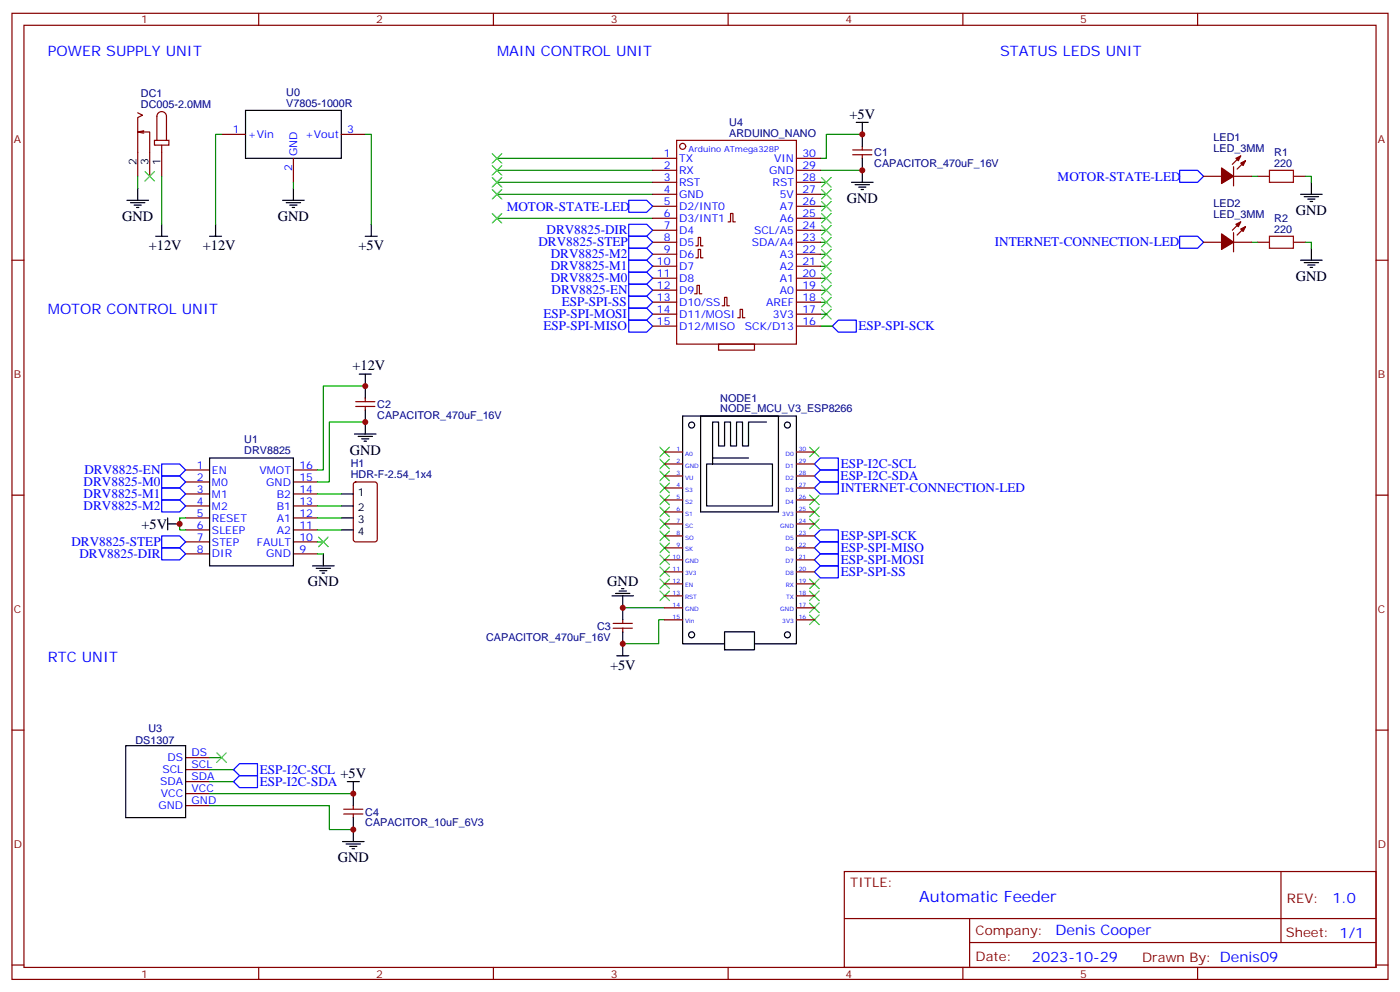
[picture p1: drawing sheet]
<svg xmlns="http://www.w3.org/2000/svg" width="412mm" height="292mm" viewBox="0 0 412 292" stroke-linecap="round" stroke-linejoin="round" font-family="sans-serif">
<g fill="none" stroke="#870000" stroke-width=".35">
<path d="M3.5 3.9h405.4v284.4h-405.4zM7.1 7.4h398.2v277.3h-398.2zM76.2 3.9v3.5M145.3 3.9v3.5M214.5 3.9v3.5M283.6 3.9v3.5M352.8 3.9v3.5M40.6 33.2l1.4 .7-1.4 .7v17.3M40.6 38.8l1.7 .4M42.3 38.5l-1.7 .3h3.5v13.1M65.3 39.5h7M100.5 39.5h7.1"/>
<path d="M45.5 41.3h4.2v1.4h-4.2zM46.2 41.3v-7a1.41 1.41 0 0 1 1.4-1.5 1.41 1.41 0 0 1 1.4 1.5v7M47.6 42.7v9.2M86.4 46.6v7.1M251.2 45.5h5.6M251.2 44.1h5.6M254 43.1v1M254 45.5v1.1M354.5 51.9h5.3M363.4 51.9h5.3M363.4 49.1v5.6M365.5 45.9l-2.5 2.5"/>
<path d="M366.9 47.3l-2.5 2.5M370.4 51.9h3.5M381 51.9h3.5M3.5 76.6h3.6M354.5 71.3h5.3M363.4 71.3h5.3M363.4 68.5v5.6M365.5 65.3l-2.5 2.5M366.9 66.7l-2.5 2.5M370.4 71.3h3.5M381 71.3h3.5M405.3 76.6h3.6"/>
<path d="M104.8 119.6h5.6M104.8 118.2h5.6M107.6 117.2v1M107.6 119.6v1.1M54.7 138.3h7M86.4 138.3h7.1M195.8 133h5.3M195.8 136.6h5.3M234.6 133h5.3M234.6 136.6h5.3M3.5 145.7h3.6M54.7 141.9h7"/>
<path d="M54.7 145.4h7M54.7 148.9h7M54.7 152.4h7M54.7 156h7M54.7 159.5h7M86.4 141.9h7.1M86.4 145.4h7.1M86.4 148.9h7.1M86.4 152.4h7.1M86.4 156h7.1M86.4 159.5h7.1M104.3 142.1l.5-.2h5.6l.7 .4v16.5l-.4 .6-5.9 .1-.7-.5v-16.4z"/>
<path d="M195.8 140.1h5.3M195.8 143.6h5.3M195.8 147.1h5.3M195.8 150.7h5.3M195.8 154.2h5.3M195.8 157.7h5.3M234.6 140.1h5.3M234.6 143.6h5.3M234.6 147.1h5.3M234.6 150.7h5.3M234.6 154.2h5.3M234.6 157.7h5.3"/>
<path d="M405.3 145.7h3.6M54.7 163h7M86.4 163h7.1M195.8 161.3h5.3M195.8 164.8h5.3M195.8 168.3h5.3M195.8 171.8h5.3M195.8 175.4h5.3M195.8 178.9h5.3M234.6 161.3h5.3M234.6 164.8h5.3M234.6 168.3h5.3"/>
<path d="M234.6 171.8h5.3M234.6 175.4h5.3M234.6 178.9h5.3M180.6 183.5h5.7M180.6 184.9h5.7M183.4 182.4v1.1M183.4 184.9v1M195.8 182.4h5.3M234.6 182.4h5.3M3.5 214.9h3.6M405.3 214.9h3.6M54.7 237.1h7"/>
<path d="M54.7 233.6h7M54.7 230h7M54.7 226.5h7M54.7 223h7M101.2 239.6h5.7M101.2 238.2h5.7M104.1 237.1v1.1M104.1 239.6v1M248.7 256.5h156.6v28.2h-156.6zM377.3 256.5v20.9M248.7 270.4h156.5M285.6 277.4h119.6"/>
<path d="M285.6 270.4v14.1M3.5 284h3.6M76.2 284.7v3.6M145.3 284.7v3.6M214.5 284.7v3.6M283.6 284.7v3.6M352.8 284.7v3.6M405.3 284h3.6"/>
</g>
<g fill="none" stroke="#000" stroke-width=".35">
<path d="M72.3 32.5h28.2v14.1h-28.2zM252.2 36h3.6M254 36v7.1M37.4 58.9h6.3M38.5 59.7h4.2M40.6 55.4v3.5M83.3 58.9h6.3M84.3 59.7h4.2M86.4 55.4v3.5M250.8 53.7h6.4M251.9 54.4h4.2M252.9 55.1h2.2"/>
<path d="M253.6 55.8h.8M254 46.6v7.1M383.1 57.2h6.4M384.2 57.9h4.2M385.2 58.6h2.1M385.9 59.3h.7M386.3 53.7v3.5M39.5 60.4h2.1M40.2 61.1h.7M45.9 69.5h3.5M47.6 66v3.5M61.7 69.5h3.6"/>
<path d="M63.5 66v3.5M85.4 60.4h2.1M86.1 61.1h.7M107.6 69.5h3.5M109.4 66v3.5M383.1 76.6h6.4M384.2 77.3h4.2M385.2 78h2.1M385.9 78.7h.7M386.3 73.1v3.5M105.8 110.1h3.6M107.6 110.1v7.1"/>
<path d="M61.7 134.8h24.7v31.7h-24.7zM104.4 127.7h6.4M105.5 128.4h4.2M106.5 129.2h2.2M107.2 129.9h.7M107.6 120.7v7M206.4 122.4h22.9v28.3h-22.9zM209.9 134.8v1.8h-1.8v12.3h19.4v-12.3h-17.6M225.8 124.2h-5.3v7.1h-1.8v-7.1h-1.7v7.1h-1.8v-7.1h-1.8v7.1h-1.7v-7.1h-1.8v10.6h10.6M49.4 154.2h3.5M49.4 152.4v3.6M100.5 145.4h3.6"/>
<path d="M100.5 148.9h3.6M100.5 152.4h3.6M100.5 156h3.6M92.1 166.5h6.3M93.1 167.3h4.3M94.2 168h2.1M94.9 168.7h.7M95.2 163v3.5M180.3 175.4h6.3M181.3 174.7h4.3M182.4 174h2.1M183.1 173.2h.7"/>
<path d="M183.4 175.4v7M181.7 193h3.5M183.4 185.9v7.1M213.4 185.9h8.8v5.3h-8.8zM213.4 189.5h-12.3v-67.1h33.5v67.1h-12.4M37 219.5h17.7v21.1h-17.7zM102.3 230h3.5M104.1 230v7.1M100.9 247.7h6.3M102 248.4h4.2M103 249.1h2.1M103.7 249.8h.7"/>
<path d="M104.1 240.6v7.1"/>
<circle cx="203.7" cy="125.1" r=".88"/>
<circle cx="232" cy="125.1" r=".88"/>
<circle cx="203.7" cy="186.8" r=".88"/>
<circle cx="232" cy="186.8" r=".88"/>
</g>
<g fill="none" stroke="#008700" stroke-width=".35">
<path d="M65.3 39.5h-1.8v26.5M107.6 39.5h1.8v26.5M254 39.5h-10.6v7.1h-1.7M40.6 51.9v3.5M47.6 51.9v14.1M86.4 53.7v1.7M146.4 46.6h45.9M146.4 50.1h45.9M146.4 53.7h45.9M146.4 57.2h45.9M241.7 50.1h12.3M241.7 53.7h1.7"/>
<path d="M241.7 57.2h1.7M368.7 51.9h1.7M384.5 51.9h1.8v1.8M146.4 64.2h45.9M241.7 60.7h1.7M241.7 64.2h1.7M241.7 67.8h1.7M241.7 71.3h1.7M241.7 74.8h1.7M241.7 78.4h1.7M368.7 71.3h1.7M384.5 71.3h1.8v1.8"/>
<path d="M241.7 81.9h1.7M241.7 85.4h1.7M241.7 88.9h1.7M241.7 96h3.5M241.7 92.5h1.7M107.6 113.6h-12.4v24.7h-1.7M107.6 124.2h-10.6v17.7h-3.5M54.7 152.4h-1.8v3.6h1.8M93.5 145.4h7M93.5 148.9h7M93.5 152.4h7M93.5 156h7"/>
<path d="M93.5 159.5h1.7M93.5 163h1.7M183.4 178.9h12.4M195.8 182.4h-1.8v7.1h-10.6M61.7 237.1h35.3v7.1h7.1M61.7 223h3.6M61.7 226.5h7.1M61.7 230h7.1M61.7 233.6h42.4"/>
</g>
<g fill="none" stroke="#3c3" stroke-width=".35">
<path d="M42.7 50.5l2.8 2.8M45.5 50.5l-2.8 2.8M145 45.2l2.8 2.8M145 55.8l2.8 2.8M145 48.7l2.8 2.8M145 52.2l2.8 2.9M147.8 45.2l-2.8 2.8M147.8 55.8l-2.8 2.8M147.8 48.7l-2.8 2.8M147.8 52.2l-2.8 2.9M242 52.2l2.8 2.9M242 55.8l2.8 2.8"/>
<path d="M242 59.3l2.8 2.8M244.8 52.2l-2.8 2.9M244.8 55.8l-2.8 2.8M244.8 59.3l-2.8 2.8M145 62.8l2.8 2.9M147.8 62.8l-2.8 2.9M242 62.8l2.8 2.9M242 66.4l2.8 2.8M242 69.9l2.8 2.8M242 73.4l2.8 2.8M242 76.9l2.8 2.9M244.8 62.8l-2.8 2.9"/>
<path d="M244.8 66.4l-2.8 2.8M244.8 69.9l-2.8 2.8M244.8 73.4l-2.8 2.8M244.8 76.9l-2.8 2.9M242 91.1l2.8 2.8M242 87.5l2.8 2.8M242 84l2.8 2.8M242 80.5l2.8 2.8M244.8 87.5l-2.8 2.8M244.8 91.1l-2.8 2.8M244.8 84l-2.8 2.8M244.8 80.5l-2.8 2.8"/>
<path d="M194.4 131.6l2.8 2.8M194.4 135.1l2.8 2.9M194.4 138.7l2.8 2.8M197.2 131.6l-2.8 2.8M197.2 135.1l-2.8 2.9M197.2 138.7l-2.8 2.8M238.5 131.6l2.8 2.8M241.3 131.6l-2.8 2.8M93.8 158.1l2.9 2.8M96.7 158.1l-2.9 2.8M194.4 142.2l2.8 2.8M194.4 145.7l2.8 2.9"/>
<path d="M194.4 149.3l2.8 2.8M194.4 152.8l2.8 2.8M194.4 156.3l2.8 2.8M194.4 159.8l2.8 2.9M197.2 142.2l-2.8 2.8M197.2 145.7l-2.8 2.9M197.2 149.3l-2.8 2.8M197.2 152.8l-2.8 2.8M197.2 156.3l-2.8 2.8M197.2 159.8l-2.8 2.9M238.5 145.7l2.8 2.9M238.5 149.3l2.8 2.8"/>
<path d="M238.5 152.8l2.8 2.8M241.3 145.7l-2.8 2.9M241.3 149.3l-2.8 2.8M241.3 152.8l-2.8 2.8M194.4 163.4l2.8 2.8M194.4 166.9l2.8 2.8M194.4 170.4l2.8 2.8M194.4 174l2.8 2.8M197.2 163.4l-2.8 2.8M197.2 166.9l-2.8 2.8M197.2 170.4l-2.8 2.8M197.2 174l-2.8 2.8"/>
<path d="M238.5 170.4l2.8 2.8M238.5 174l2.8 2.8M238.5 177.5l2.8 2.8M241.3 170.4l-2.8 2.8M241.3 174l-2.8 2.8M241.3 177.5l-2.8 2.8M238.5 181l2.8 2.8M241.3 181l-2.8 2.8M63.9 221.6l2.8 2.8M66.7 221.6l-2.8 2.8"/>
</g>
<g fill="none" stroke="#00f" stroke-width=".35">
<path d="M185.2 58.9h5.3l1.8 1.8-1.8 1.8h-5.3zM347.5 50.1h5.3l1.7 1.8-1.7 1.8h-5.3zM185.2 66h5.3l1.8 1.8-1.8 1.7h-5.3zM185.2 69.5h5.3l1.8 1.8-1.8 1.8h-5.3zM185.2 73.1h5.3l1.8 1.7-1.8 1.8h-5.3zM185.2 76.6h5.3l1.8 1.8-1.8 1.7h-5.3zM347.5 69.5h5.3l1.7 1.8-1.7 1.8h-5.3zM185.2 80.1h5.3l1.8 1.8-1.8 1.7h-5.3zM185.2 83.6h5.3l1.8 1.8-1.8 1.8h-5.3zM185.2 87.2h5.3l1.8 1.7-1.8 1.8h-5.3zM185.2 90.7h5.3l1.8 1.8-1.8 1.7h-5.3zM185.2 94.2h5.3l1.8 1.8-1.8 1.8h-5.3z"/>
<path d="M245.2 96l1.7-1.8h5.3v3.6h-5.3zM47.6 136.6h5.3l1.8 1.7-1.8 1.8h-5.3zM239.9 136.6l1.8-1.8h5.2v3.5h-5.2zM47.6 140.1h5.3l1.8 1.8-1.8 1.7h-5.3zM47.6 143.6h5.3l1.8 1.8-1.8 1.7h-5.3zM47.6 147.1h5.3l1.8 1.8-1.8 1.8h-5.3zM47.6 157.7h5.3l1.8 1.8-1.8 1.8h-5.3zM239.9 157.7l1.8-1.7h5.2v3.5h-5.2zM239.9 140.1l1.8-1.8h5.2v3.6h-5.2zM239.9 143.6l1.8-1.7h5.2v3.5h-5.2zM47.6 161.3h5.3l1.8 1.7-1.8 1.8h-5.3zM239.9 161.3l1.8-1.8h5.2v3.5h-5.2z"/>
<path d="M239.9 164.8l1.8-1.8h5.2v3.5h-5.2zM239.9 168.3l1.8-1.8h5.2v3.6h-5.2zM68.8 226.5l1.8-1.7h5.2v3.5h-5.2zM68.8 230l1.8-1.7h5.2v3.5h-5.2z"/>
</g>
<path d="M373.9 50.1h7.1v3.6h-7.1zM373.9 69.5h7.1v3.6h-7.1z" fill="none" stroke="#a10000" stroke-width=".35"/>
<g fill="#870000" stroke="#870000" stroke-width=".35">
<path d="M365.5 48l1.4-.7-.7 1.4z"/>
<path d="M364.1 46.6l1.4-.7-.7 1.4z"/>
<path d="M359.8 49.4l3.6 2.5-3.6 2.1z"/>
<path d="M365.5 67.4l1.4-.7-.7 1.4z"/>
<path d="M364.1 66l1.4-.7-.7 1.4z"/>
<path d="M359.8 68.8l3.6 2.5-3.6 2.1z"/>
</g>
<g fill="#c00">
<circle cx="52.9" cy="154.2" r=".88"/>
<circle cx="254" cy="50.1" r=".88"/>
<circle cx="254" cy="39.5" r=".88"/>
<circle cx="107.6" cy="124.2" r=".88"/>
<circle cx="107.6" cy="113.6" r=".88"/>
<circle cx="183.4" cy="178.9" r=".88"/>
<circle cx="183.4" cy="189.5" r=".88"/>
<circle cx="104.1" cy="244.2" r=".88"/>
<circle cx="104.1" cy="233.6" r=".88"/>
</g>
<g fill="none" stroke="#870000" stroke-width=".35">
<path d="M192.3 46.6h7M192.3 50.1h7M192.3 53.7h7M192.3 57.2h7M199.3 41.3h35.3v60h-35.3zM234.6 46.6h7.1M234.6 50.1h7.1M234.6 53.7h7.1M234.6 57.2h7.1M192.3 60.7h7M192.3 64.2h7M192.3 67.8h7"/>
<path d="M192.3 71.3h7M192.3 74.8h7M192.3 78.4h7M205 72.4h.7v-2.5h.7v2.5h.7M205 75.9h.7v-2.5h.7v2.5h.7M214.5 65.3h.7v-2.5h.7v2.5h.7M234.6 60.7h7.1M234.6 64.2h7.1M234.6 67.8h7.1M234.6 71.3h7.1M234.6 74.8h7.1M234.6 78.4h7.1"/>
<path d="M192.3 81.9h7M192.3 85.4h7M192.3 88.9h7M192.3 92.5h7M192.3 96h7M204.6 86.5h.7v-2.5h.7v2.5h.7M212.7 90h.7v-2.5h.7v2.5h.7M217.3 93.5h.7v-2.4h.7v2.4h.7M234.6 81.9h7.1M234.6 85.4h7.1M234.6 88.9h7.1M234.6 92.5h7.1"/>
<path d="M234.6 96h7.1M211.7 101.3h10.5v1.7h-10.5z"/>
<circle cx="201.1" cy="43.1" r=".88"/>
</g>
<text font-size="4.6" fill="#00f" x="270.8" y="265.5">Automatic Feeder</text>
<g font-size="4.2" fill="#00f">
<text x="14.1" y="16.6">POWER SUPPLY UNIT</text>
<text x="146.4" y="16.6">MAIN CONTROL UNIT</text>
<text x="294.6" y="16.6">STATUS LEDS UNIT</text>
<text x="14.1" y="92.5">MOTOR CONTROL UNIT</text>
<text x="14.1" y="194.8">RTC UNIT</text>
<text x="392.5" y="265.8">1.0</text>
<text x="310.9" y="275.3">Denis Cooper</text>
<text x="304" y="283.1">2023-10-29</text>
</g>
<g font-size="4.2">
<text x="250.2" y="34.9">+5V</text>
<text x="249.4" y="59.7">GND</text>
<text x="36" y="65">GND</text>
<text x="81.8" y="65">GND</text>
<text x="381.7" y="63.2">GND</text>
<text x="43.8" y="73.5">+12V</text>
<text x="59.7" y="73.5">+12V</text>
<text x="105.6" y="73.5">+5V</text>
<text x="381.7" y="82.6">GND</text>
<text x="103.8" y="109">+12V</text>
<text x="103" y="133.8">GND</text>
<text x="41.7" y="155.6">+5V</text>
<text x="90.7" y="172.6">GND</text>
<text x="178.9" y="172.5">GND</text>
<text x="179.7" y="197.3">+5V</text>
<text x="100.3" y="228.9">+5V</text>
<text x="99.5" y="253.7">GND</text>
</g>
<g font-size="3.9" fill="#00f">
<text x="311.5" y="53.1">MOTOR-STATE-LED</text>
<text x="149.3" y="62">MOTOR-STATE-LED</text>
<text x="161" y="68.9">DRV8825-DIR</text>
<text x="158.6" y="72.5">DRV8825-STEP</text>
<text x="162.2" y="76.1">DRV8825-M2</text>
<text x="293.1" y="72.5">INTERNET-CONNECTION-LED</text>
<text x="162.2" y="79.6">DRV8825-M1</text>
<text x="162.2" y="83.1">DRV8825-M0</text>
<text x="162.5" y="86.7">DRV8825-EN</text>
<text x="160.1" y="93.7">ESP-SPI-MOSI</text>
<text x="165.5" y="90.2">ESP-SPI-SS</text>
<text x="160.1" y="97.2">ESP-SPI-MISO</text>
<text x="252.9" y="97.3">ESP-SPI-SCK</text>
<text x="247.6" y="137.8">ESP-I2C-SCL</text>
<text x="24.6" y="143.1">DRV8825-M0</text>
<text x="24.9" y="139.6">DRV8825-EN</text>
<text x="247.6" y="141.4">ESP-I2C-SDA</text>
<text x="24.6" y="146.6">DRV8825-M1</text>
<text x="247.6" y="144.9">INTERNET-CONNECTION-LED</text>
<text x="24.6" y="150.2">DRV8825-M2</text>
<text x="21" y="160.7">DRV8825-STEP</text>
<text x="247.6" y="159.1">ESP-SPI-SCK</text>
<text x="23.4" y="164.3">DRV8825-DIR</text>
<text x="247.6" y="166.1">ESP-SPI-MOSI</text>
<text x="247.6" y="162.5">ESP-SPI-MISO</text>
<text x="247.6" y="169.6">ESP-SPI-SS</text>
<text x="76.5" y="227.8">ESP-I2C-SCL</text>
<text x="76.5" y="231.3">ESP-I2C-SDA</text>
</g>
<g font-size="3.9" fill="#800">
<text x="250.5" y="261.1">TITLE:</text>
<text x="379.1" y="265.8">REV:</text>
<text x="287.4" y="275.3">Company:</text>
<text x="378.7" y="275.9">Sheet: 1/1</text>
<text x="287.4" y="283">Date:</text>
<text x="336.4" y="283.1">Drawn By: Denis09</text>
</g>
<g font-size="3.2" fill="#800">
<text x="41.6" y="6.9">1</text>
<text x="110.8" y="6.9">2</text>
<text x="179.9" y="6.9">3</text>
<text x="249.1" y="6.9">4</text>
<text x="318.2" y="6.9">5</text>
<text x="4.1" y="42">A</text>
<text x="405.9" y="42">A</text>
<text x="4.1" y="111.2">B</text>
<text x="405.9" y="111.2">B</text>
<text x="4.1" y="180.3">C</text>
<text x="405.9" y="180.3">C</text>
<text x="4.1" y="249.4">D</text>
<text x="405.9" y="249.4">D</text>
<text x="41.6" y="287.7">1</text>
<text x="110.8" y="287.7">2</text>
<text x="179.9" y="287.7">3</text>
<text x="249.1" y="287.7">4</text>
<text x="318.2" y="287.7">5</text>
</g>
<g font-size="3.2" fill="#000080">
<text x="41.5" y="28.6">DC1</text>
<text x="84.3" y="28.3">U0</text>
<text x="41.5" y="31.8">DC005-2.0MM</text>
<text x="84.3" y="31.4">V7805-1000R</text>
<text x="214.8" y="40.3">ARDUINO_NANO</text>
<text x="214.8" y="37">U4</text>
<text x="357.5" y="41.6">LED1</text>
<text x="257.5" y="46">C1</text>
<text x="357.5" y="44.8">LED_3MM</text>
<text x="375.4" y="45.9">R1</text>
<text x="257.5" y="49.1">CAPACITOR_470uF_16V</text>
<text x="375.4" y="49.1">220</text>
<text x="357.5" y="64.2">LED_3MM</text>
<text x="357.5" y="61">LED2</text>
<text x="375.4" y="65.3">R2</text>
<text x="375.4" y="68.5">220</text>
<text x="212.2" y="118.2">NODE1</text>
<text x="111.1" y="123.2">CAPACITOR_470uF_16V</text>
<text x="111.1" y="120.1">C2</text>
<text x="212.2" y="121.4">NODE_MCU_V3_ESP8266</text>
<text x="72" y="130.3">U1</text>
<text x="72" y="133.5">DRV8825</text>
<text x="103.3" y="137.6">H1</text>
<text x="103.3" y="140.8">HDR-F-2.54_1x4</text>
<text x="175.9" y="185.3">C3</text>
<text x="143.2" y="188.5">CAPACITOR_470uF_16V</text>
<text x="43.8" y="215.3">U3</text>
<text x="39.9" y="218.8">DS1307</text>
<text x="107.6" y="243.2">CAPACITOR_10uF_6V3</text>
<text x="107.6" y="240">C4</text>
</g>
<g font-size="3.2" fill="#00f">
<text x="68.5" y="39.2">1</text>
<text x="73" y="40.6">+Vin</text>
<text x="89.9" y="40.6">+Vout</text>
<text x="102.3" y="39.2">3</text>
<text x="87.5" y="45.9" transform="rotate(-90 87.5 45.9)">GND</text>
<text x="195.5" y="46.2">1</text>
<text x="200" y="47.7">TX</text>
<text x="228" y="47.7">VIN</text>
<text x="236.4" y="46.2">30</text>
<text x="86.1" y="50.4" transform="rotate(-90 86.1 50.4)">2</text>
<text x="195.5" y="49.8">2</text>
<text x="195.5" y="53.3">3</text>
<text x="200" y="51.2">RX</text>
<text x="226.6" y="51.2">GND</text>
<text x="236.4" y="53.3">28</text>
<text x="236.4" y="49.8">29</text>
<text x="195.5" y="56.8">4</text>
<text x="200" y="54.7">RST</text>
<text x="200" y="58.2">GND</text>
<text x="227.6" y="54.7">RST</text>
<text x="229.7" y="58.2">5V</text>
<text x="236.4" y="56.8">27</text>
<text x="195.5" y="60.4">5</text>
<text x="195.5" y="63.9">6</text>
<text x="200" y="61.8">D2/INT0</text>
<text x="200" y="65.3">D3/INT1</text>
<text x="229.7" y="65.3">A6</text>
<text x="229.7" y="61.8">A7</text>
<text x="236.4" y="63.9">25</text>
<text x="236.4" y="60.4">26</text>
<text x="195.5" y="67.4">7</text>
<text x="195.5" y="70.9">8</text>
<text x="200" y="68.8">D4</text>
<text x="222.1" y="68.8">SCL/A5</text>
<text x="236.4" y="70.9">23</text>
<text x="236.4" y="67.4">24</text>
<text x="193.5" y="78">10</text>
<text x="195.5" y="74.5">9</text>
<text x="200" y="72.4">D5</text>
<text x="200" y="75.9">D6</text>
<text x="221.5" y="72.4">SDA/A4</text>
<text x="229.7" y="75.9">A3</text>
<text x="236.4" y="78">21</text>
<text x="236.4" y="74.5">22</text>
<text x="193.5" y="81.5">11</text>
<text x="200" y="79.4">D7</text>
<text x="200" y="82.9">D8</text>
<text x="229.7" y="82.9">A1</text>
<text x="229.7" y="79.4">A2</text>
<text x="236.4" y="81.5">20</text>
<text x="193.5" y="85.1">12</text>
<text x="193.5" y="88.6">13</text>
<text x="200" y="86.5">D9</text>
<text x="200" y="90">D10/SS</text>
<text x="225.7" y="90">AREF</text>
<text x="229.7" y="86.5">A0</text>
<text x="236.4" y="88.6">18</text>
<text x="236.4" y="85.1">19</text>
<text x="193.5" y="92.1">14</text>
<text x="193.5" y="95.6">15</text>
<text x="200" y="93.5">D11/MOSI</text>
<text x="227.7" y="93.5">3V3</text>
<text x="236.4" y="95.6">16</text>
<text x="236.4" y="92.1">17</text>
<text x="200" y="97">D12/MISO</text>
<text x="219.4" y="97">SCK/D13</text>
<text x="58" y="138">1</text>
<text x="88.2" y="138">16</text>
<text x="58" y="141.5">2</text>
<text x="62.4" y="139.4">EN</text>
<text x="62.4" y="142.9">M0</text>
<text x="76.4" y="139.4">VMOT</text>
<text x="78.4" y="142.9">GND</text>
<text x="88.2" y="141.5">15</text>
<text x="58" y="145">3</text>
<text x="58" y="148.6">4</text>
<text x="62.4" y="146.4">M1</text>
<text x="62.4" y="150">M2</text>
<text x="81.5" y="150">B1</text>
<text x="81.5" y="146.4">B2</text>
<text x="88.2" y="148.6">13</text>
<text x="88.2" y="145">14</text>
<text x="58" y="152.1">5</text>
<text x="58" y="155.6">6</text>
<text x="62.4" y="153.5">RESET</text>
<text x="81.5" y="153.5">A1</text>
<text x="88.2" y="155.6">11</text>
<text x="88.2" y="152.1">12</text>
<text x="58" y="159.1">7</text>
<text x="62.4" y="157">SLEEP</text>
<text x="62.4" y="160.5">STEP</text>
<text x="75.7" y="160.5">FAULT</text>
<text x="81.5" y="157">A2</text>
<text x="88.2" y="159.1">10</text>
<text x="58" y="162.7">8</text>
<text x="62.4" y="164.1">DIR</text>
<text x="78.4" y="164.1">GND</text>
<text x="88.2" y="162.7">9</text>
<text x="47.8" y="227.6">SCL</text>
<text x="49.4" y="224">DS</text>
<text x="56.4" y="226.2">SCL</text>
<text x="56.4" y="222.6">DS</text>
<text x="47.2" y="231.1">SDA</text>
<text x="56.4" y="233.2">VCC</text>
<text x="56.4" y="229.7">SDA</text>
<text x="46.7" y="238.2">GND</text>
<text x="47.4" y="234.6">VCC</text>
<text x="56.4" y="236.7">GND</text>
</g>
<g font-size="3.2">
<text x="40.2" y="48.6" transform="rotate(-90 40.2 48.6)">2</text>
<text x="43.7" y="48.6" transform="rotate(-90 43.7 48.6)">3</text>
<text x="47.3" y="48.6" transform="rotate(-90 47.3 48.6)">1</text>
<text x="105.4" y="146.1">1</text>
<text x="105.4" y="150.3">2</text>
<text x="105.4" y="153.8">3</text>
<text x="105.4" y="157.4">4</text>
</g>
<text font-size="2.5" fill="#00f" x="202.8" y="44.8">Arduino ATmega328P</text>
<g font-size="1.8" fill="#00f">
<text x="199.3" y="132.7">1</text>
<text x="199.3" y="136.2">2</text>
<text x="201.8" y="134.1">A0</text>
<text x="201.8" y="137.6">GND</text>
<text x="231.4" y="134.1">D0</text>
<text x="231.4" y="137.6">D1</text>
<text x="235.3" y="132.7">30</text>
<text x="235.3" y="136.2">29</text>
<text x="199.3" y="139.7">3</text>
<text x="199.3" y="143.3">4</text>
<text x="201.8" y="141.1">VU</text>
<text x="231.4" y="141.1">D2</text>
<text x="235.3" y="139.7">28</text>
<text x="235.3" y="143.3">27</text>
<text x="199.3" y="146.8">5</text>
<text x="201.8" y="144.7">S3</text>
<text x="201.8" y="148.2">S2</text>
<text x="231.4" y="144.7">D3</text>
<text x="231.4" y="148.2">D4</text>
<text x="235.3" y="146.8">26</text>
<text x="199.3" y="150.3">6</text>
<text x="199.3" y="153.8">7</text>
<text x="201.8" y="151.7">S1</text>
<text x="201.8" y="155.3">SC</text>
<text x="229.8" y="155.3">GND</text>
<text x="230.4" y="151.7">3V3</text>
<text x="235.3" y="150.3">25</text>
<text x="235.3" y="153.8">24</text>
<text x="199.3" y="157.4">8</text>
<text x="199.3" y="160.9">9</text>
<text x="201.8" y="158.8">SO</text>
<text x="231.4" y="158.8">D5</text>
<text x="235.3" y="157.4">23</text>
<text x="235.3" y="160.9">22</text>
<text x="198.1" y="164.4">10</text>
<text x="198.1" y="168">11</text>
<text x="201.8" y="162.3">SK</text>
<text x="201.8" y="165.8">GND</text>
<text x="231.4" y="162.3">D6</text>
<text x="231.4" y="165.8">D7</text>
<text x="235.3" y="164.4">21</text>
<text x="235.3" y="168">20</text>
<text x="198.1" y="171.5">12</text>
<text x="201.8" y="169.4">3V3</text>
<text x="201.8" y="172.9">EN</text>
<text x="231.4" y="169.4">D8</text>
<text x="231.5" y="172.9">RX</text>
<text x="235.3" y="171.5">19</text>
<text x="198.1" y="175">13</text>
<text x="198.1" y="178.5">14</text>
<text x="201.8" y="176.4">RST</text>
<text x="201.8" y="180">GND</text>
<text x="229.8" y="180">GND</text>
<text x="231.6" y="176.4">TX</text>
<text x="235.3" y="175">18</text>
<text x="235.3" y="178.5">17</text>
<text x="198.1" y="182.1">15</text>
<text x="201.8" y="183.5">Vin</text>
<text x="230.4" y="183.5">3V3</text>
<text x="235.3" y="182.1">16</text>
</g>
</svg>
